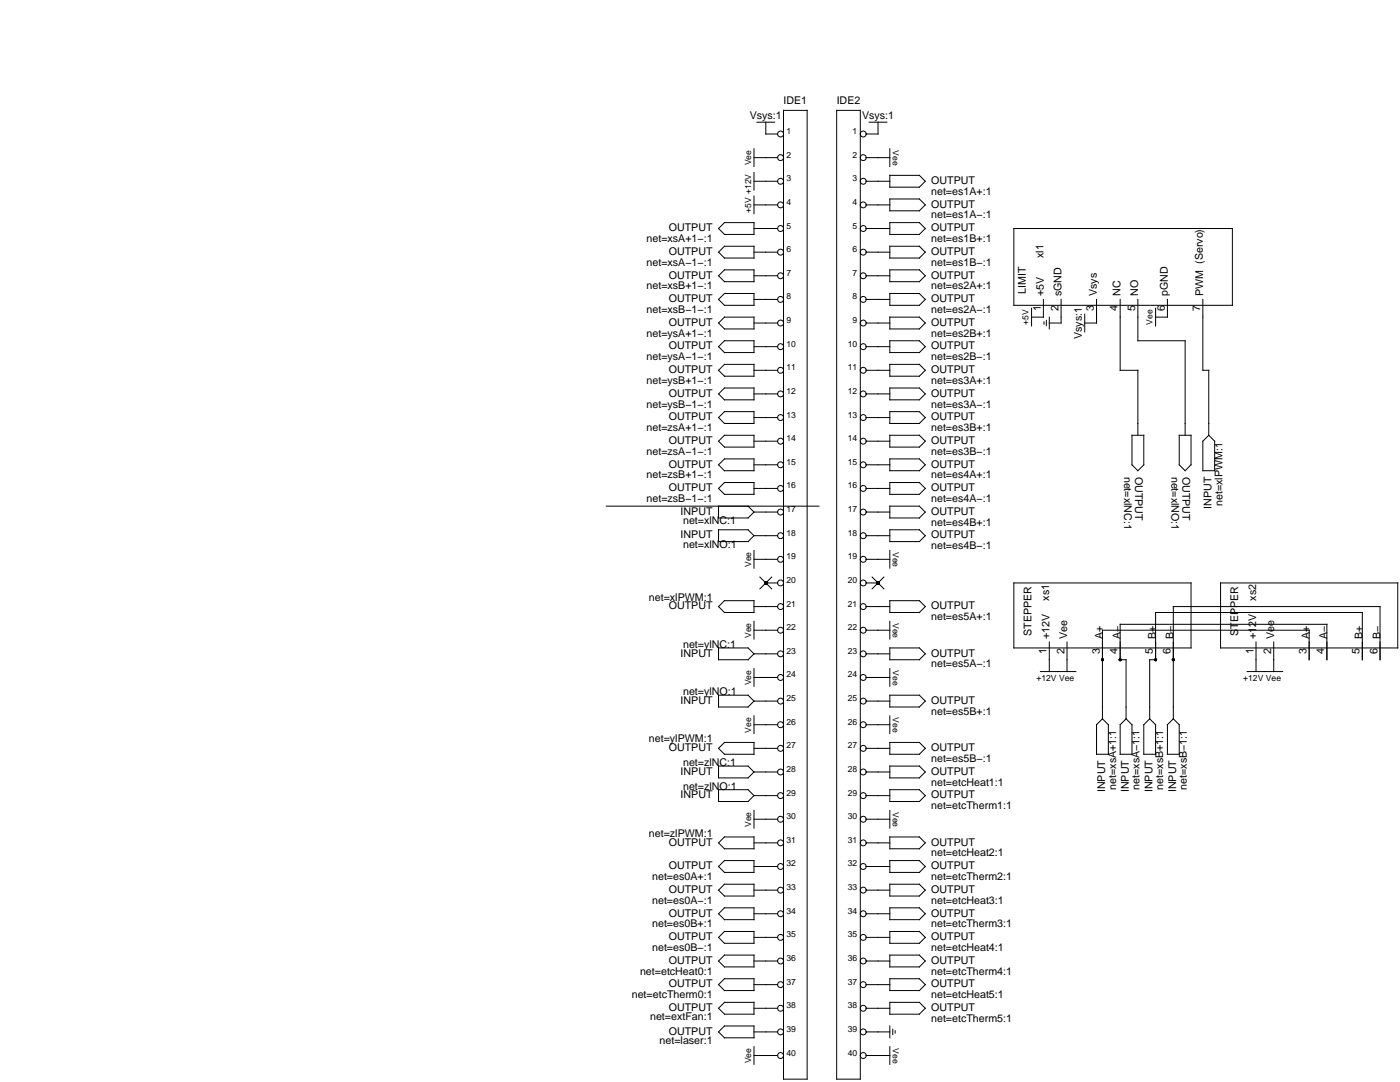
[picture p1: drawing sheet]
<svg xmlns="http://www.w3.org/2000/svg" width="279mm" height="216mm" viewBox="0 0 279 216" stroke-linecap="round" stroke-linejoin="round" font-family="sans-serif">
<g fill="none" stroke="#000" stroke-width=".2">
<path d="M150.5 31.5h4.7M150.5 36.2h4.7M150.5 29.7v3.5M150.5 34.4v3.5M150.5 39.1v3.6M151.1 24.4h3.5M152.8 24.4v2.3h2.4M156.4 22h4.7v193.3h-4.7zM167 22h4.7v193.3h-4.7zM172.9 31.5h4.7M172.9 36.2h4.7M173.5 24.4h3.5"/>
<path d="M175.2 24.4v2.3h-2.3M177.6 29.7v3.5M177.6 35h5.9l1.2 1.2-1.2 1.1h-5.9zM177.6 39.7h5.9l1.2 1.2-1.2 1.2h-5.9zM143.4 50.3l1.2-1.2h5.9v2.4h-5.9zM144.6 58.6h5.9v2.3h-5.9l-1.2-1.2zM144.6 44.4h5.9v2.4h-5.9l-1.2-1.2zM144.6 53.8h5.9v2.4h-5.9l-1.2-1.2zM150.5 45.6h4.7M150.5 40.9h4.7M150.5 50.3h4.7M150.5 55h4.7"/>
<path d="M150.5 59.7h4.7M172.9 45.6h4.7M172.9 40.9h4.7M172.9 50.3h4.7M172.9 55h4.7M172.9 59.7h4.7M177.6 58.6h5.9l1.2 1.1-1.2 1.2h-5.9zM177.6 44.4h5.9l1.2 1.2-1.2 1.2h-5.9zM177.6 49.1h5.9l1.2 1.2-1.2 1.2h-5.9zM177.6 53.8h5.9l1.2 1.2-1.2 1.2h-5.9zM202.3 45.6h43.6v15.3h-43.6zM208.2 59.7v3.6h-2.3"/>
<path d="M211.8 59.7v4.8h-2.4M218.8 59.7v4.8h-2.3M223.6 59.7v14.2h3.5v13M227.1 59.7v8.3h9.4v18.9M233 59.7v3.6h-2.4M240.1 59.7v14.2h1.1v13M143.4 73.9l1.2-1.2h5.9v2.4h-5.9zM144.6 63.3h5.9v2.3h-5.9l-1.2-1.1zM144.6 68h5.9v2.4h-5.9l-1.2-1.2zM144.6 77.4h5.9v2.4h-5.9l-1.2-1.2zM150.5 64.5h4.7M150.5 73.9h4.7"/>
<path d="M150.5 69.2h4.7M150.5 78.6h4.7M172.9 64.5h4.7M172.9 73.9h4.7M172.9 69.2h4.7M172.9 78.6h4.7M177.6 63.3h5.9l1.2 1.2-1.2 1.1h-5.9zM177.6 68h5.9l1.2 1.2-1.2 1.2h-5.9zM177.6 77.4h5.9l1.2 1.2-1.2 1.2h-5.9zM177.6 72.7h5.9l1.2 1.2-1.2 1.2h-5.9zM205.9 61.5v3.5M208.3 64.2v.5"/>
<path d="M208.8 63.9v1.1M209.4 63.3v2.3M216.5 62.7v3.5M230.6 61.5v3.5M143.4 83.3l1.2-1.2h5.9v2.4h-5.9zM144.6 86.9h5.9v2.3h-5.9l-1.2-1.2zM144.6 91.6h5.9v2.3h-5.9l-1.2-1.2zM144.6 96.3h5.9v2.3h-5.9l-1.2-1.1zM150.5 83.3h4.7M150.5 88h4.7M150.5 92.7h4.7M150.5 97.5h4.7"/>
<path d="M172.9 83.3h4.7M172.9 88h4.7M172.9 92.7h4.7M172.9 97.5h4.7M177.6 86.9h5.9l1.2 1.1-1.2 1.2h-5.9zM177.6 91.6h5.9l1.2 1.1-1.2 1.2h-5.9zM177.6 82.1h5.9l1.2 1.2-1.2 1.2h-5.9zM177.6 96.3h5.9l1.2 1.2-1.2 1.1h-5.9zM225.9 86.9h2.4v5.8l-1.2 1.2-1.2-1.2zM235.3 86.9h2.4v5.8l-1.2 1.2-1.2-1.2zM241.2 86.9l1.2 1.1v5.9h-2.3v-5.9zM121 101h42.4"/>
<path d="M143.4 101v2.4h5.9l1.2-1.2M143.4 105.7h5.9l1.2 1.2-1.2 1.2h-5.9zM149.3 101l1.2 1.2M150.5 102.2h4.7M150.5 106.9h4.7M150.5 111.6h4.7M150.5 109.8v3.6M151.7 115.1l2.3 2.4M152.8 116.3h2.4M154 115.1l-2.3 2.4M172.9 116.3h2.3M172.9 102.2h4.7"/>
<path d="M172.9 106.9h4.7M172.9 111.6h4.7M174 115.1l2.4 2.4M176.4 115.1l-2.4 2.4M177.6 119.9h5.9l1.2 1.1-1.2 1.2h-5.9zM177.6 105.7h5.9l1.2 1.2-1.2 1.2h-5.9zM177.6 101h5.9l1.2 1.2-1.2 1.2h-5.9zM177.6 109.8v3.6M202.3 116.3h35.4v13h-35.4zM243.6 116.3h35.4v13h-35.4zM143.4 129.3h5.9l1.2 1.2-1.2 1.1h-5.9zM143.4 121l1.2-1.1h5.9v2.3h-5.9z"/>
<path d="M143.4 138.7h5.9l1.2 1.2-1.2 1.2h-5.9zM150.5 125.8h4.7M150.5 121h4.7M150.5 130.5h4.7M150.5 135.2h4.7M150.5 139.9h4.7M150.5 124v3.5M150.5 133.4v3.5M172.9 125.8h4.7M172.9 121h4.7M172.9 130.5h4.7M172.9 135.2h4.7"/>
<path d="M172.9 139.9h4.7M177.6 129.3h5.9l1.2 1.2-1.2 1.1h-5.9zM177.6 138.7h5.9l1.2 1.2-1.2 1.2h-5.9zM177.6 124v3.5M177.6 133.4v3.5M207.6 134h7.1M209.4 128.1v5.9M212.9 128.1v5.9M248.9 134h7.1M250.7 128.1v5.9M254.2 128.1v5.9M261.3 131.6v-5.8h-41.3v17.6"/>
<path d="M264.8 131.6v-7h-41.2v7h1.1v11.8M271.9 131.6v-9.4h-41.3v9.4h-1.2v11.8M275.4 131.6v-10.6h-41.2v22.4M143.4 149.3l1.2-1.2h5.9v2.4h-5.9zM143.4 152.9h5.9l1.2 1.1-1.2 1.2h-5.9zM143.4 157.6h5.9l1.2 1.2-1.2 1.1h-5.9zM150.5 144.6h4.7M150.5 149.3h4.7M150.5 154h4.7M150.5 158.8h4.7M150.5 142.8v3.6M172.9 144.6h4.7"/>
<path d="M172.9 149.3h4.7M172.9 154h4.7M172.9 158.8h4.7M177.6 148.1h5.9l1.2 1.2-1.2 1.2h-5.9zM177.6 157.6h5.9l1.2 1.2-1.2 1.1h-5.9zM177.6 152.9h5.9l1.2 1.1-1.2 1.2h-5.9zM177.6 142.8v3.6M220 143.4l1.2 1.2v5.9h-2.4v-5.9zM224.7 143.4l1.2 1.2v5.9h-2.3v-5.9zM229.4 143.4l1.2 1.2v5.9h-2.3v-5.9zM234.2 143.4l1.1 1.2v5.9h-2.3v-5.9zM143.4 172.9l1.2-1.2h5.9v2.4h-5.9z"/>
<path d="M144.6 167h5.9v2.4h-5.9l-1.2-1.2zM144.6 176.4h5.9v2.4h-5.9l-1.2-1.2zM150.5 163.5h4.7M150.5 168.2h4.7M150.5 172.9h4.7M150.5 177.6h4.7M150.5 161.7v3.5M172.9 163.5h4.7M172.9 168.2h4.7M172.9 172.9h4.7M172.9 177.6h4.7M177.6 167h5.9l1.2 1.2-1.2 1.2h-5.9z"/>
<path d="M177.6 161.7v3.5M177.6 171.7h5.9l1.2 1.2-1.2 1.2h-5.9zM177.6 176.4h5.9l1.2 1.2-1.2 1.2h-5.9zM144.6 181.2h5.9v2.3h-5.9l-1.2-1.2zM144.6 185.9h5.9v2.3h-5.9l-1.2-1.2zM144.6 190.6h5.9v2.3h-5.9l-1.2-1.1zM144.6 195.3h5.9v2.4h-5.9l-1.2-1.2zM150.5 182.3h4.7M150.5 187h4.7M150.5 191.8h4.7M150.5 196.5h4.7M172.9 182.3h4.7"/>
<path d="M172.9 187h4.7M172.9 191.8h4.7M172.9 196.5h4.7M177.6 181.2h5.9l1.2 1.1-1.2 1.2h-5.9zM177.6 185.9h5.9l1.2 1.1-1.2 1.2h-5.9zM177.6 190.6h5.9l1.2 1.2-1.2 1.1h-5.9zM177.6 195.3h5.9l1.2 1.2-1.2 1.2h-5.9zM143.4 205.9l1.2-1.2h5.9v2.4h-5.9zM144.6 200h5.9v2.4h-5.9l-1.2-1.2zM150.5 201.2h4.7M150.5 205.9h4.7M150.5 210.6h4.7"/>
<path d="M150.5 208.9v3.5M172.9 201.2h4.7M172.9 205.9h4.7M172.9 210.6h4.7M177.6 200h5.9l1.2 1.2-1.2 1.2h-5.9zM177.6 204.7v2.4M177.6 208.9v3.5M178.2 205.4v1M178.6 205.7v.4"/>
<circle cx="155.8" cy="31.5" r=".59"/>
<circle cx="155.8" cy="36.2" r=".59"/>
<circle cx="155.8" cy="26.7" r=".59"/>
<circle cx="172.3" cy="31.5" r=".59"/>
<circle cx="172.3" cy="36.2" r=".59"/>
<circle cx="172.3" cy="26.7" r=".59"/>
<circle cx="155.8" cy="40.9" r=".59"/>
<circle cx="155.8" cy="45.6" r=".59"/>
<circle cx="155.8" cy="50.3" r=".59"/>
<circle cx="155.8" cy="55" r=".59"/>
<circle cx="155.8" cy="59.7" r=".59"/>
<circle cx="172.3" cy="40.9" r=".59"/>
<circle cx="172.3" cy="45.6" r=".59"/>
<circle cx="172.3" cy="50.3" r=".59"/>
<circle cx="172.3" cy="55" r=".59"/>
<circle cx="172.3" cy="59.7" r=".59"/>
<circle cx="155.8" cy="78.6" r=".59"/>
<circle cx="155.8" cy="73.9" r=".59"/>
<circle cx="155.8" cy="64.5" r=".59"/>
<circle cx="155.8" cy="69.2" r=".59"/>
<circle cx="172.3" cy="78.6" r=".59"/>
<circle cx="172.3" cy="73.9" r=".59"/>
<circle cx="172.3" cy="69.2" r=".59"/>
<circle cx="172.3" cy="64.5" r=".59"/>
<circle cx="155.8" cy="88" r=".59"/>
<circle cx="155.8" cy="97.5" r=".59"/>
<circle cx="155.8" cy="92.7" r=".59"/>
<circle cx="155.8" cy="83.3" r=".59"/>
<circle cx="172.3" cy="88" r=".59"/>
<circle cx="172.3" cy="92.7" r=".59"/>
<circle cx="172.3" cy="97.5" r=".59"/>
<circle cx="172.3" cy="83.3" r=".59"/>
<circle cx="155.8" cy="116.3" r=".59"/>
<circle cx="155.8" cy="102.2" r=".59"/>
<circle cx="155.8" cy="111.6" r=".59"/>
<circle cx="155.8" cy="106.9" r=".59"/>
<circle cx="172.3" cy="116.3" r=".59"/>
<circle cx="172.3" cy="102.2" r=".59"/>
<circle cx="172.3" cy="111.6" r=".59"/>
<circle cx="172.3" cy="106.9" r=".59"/>
<circle cx="155.8" cy="121" r=".59"/>
<circle cx="155.8" cy="139.9" r=".59"/>
<circle cx="155.8" cy="130.5" r=".59"/>
<circle cx="155.8" cy="125.8" r=".59"/>
<circle cx="155.8" cy="135.2" r=".59"/>
<circle cx="172.3" cy="121" r=".59"/>
<circle cx="172.3" cy="130.5" r=".59"/>
<circle cx="172.3" cy="139.9" r=".59"/>
<circle cx="172.3" cy="125.8" r=".59"/>
<circle cx="172.3" cy="135.2" r=".59"/>
<circle cx="155.8" cy="144.6" r=".59"/>
<circle cx="155.8" cy="149.3" r=".59"/>
<circle cx="155.8" cy="154" r=".59"/>
<circle cx="155.8" cy="158.8" r=".59"/>
<circle cx="172.3" cy="144.6" r=".59"/>
<circle cx="172.3" cy="149.3" r=".59"/>
<circle cx="172.3" cy="158.8" r=".59"/>
<circle cx="172.3" cy="154" r=".59"/>
<circle cx="155.8" cy="177.6" r=".59"/>
<circle cx="155.8" cy="168.2" r=".59"/>
<circle cx="155.8" cy="172.9" r=".59"/>
<circle cx="155.8" cy="163.5" r=".59"/>
<circle cx="172.3" cy="177.6" r=".59"/>
<circle cx="172.3" cy="172.9" r=".59"/>
<circle cx="172.3" cy="168.2" r=".59"/>
<circle cx="172.3" cy="163.5" r=".59"/>
<circle cx="155.8" cy="187" r=".59"/>
<circle cx="155.8" cy="182.3" r=".59"/>
<circle cx="155.8" cy="191.8" r=".59"/>
<circle cx="155.8" cy="196.5" r=".59"/>
<circle cx="172.3" cy="187" r=".59"/>
<circle cx="172.3" cy="182.3" r=".59"/>
<circle cx="172.3" cy="191.8" r=".59"/>
<circle cx="172.3" cy="196.5" r=".59"/>
<circle cx="155.8" cy="210.6" r=".59"/>
<circle cx="155.8" cy="201.2" r=".59"/>
<circle cx="155.8" cy="205.9" r=".59"/>
<circle cx="172.3" cy="210.6" r=".59"/>
<circle cx="172.3" cy="201.2" r=".59"/>
<circle cx="172.3" cy="205.9" r=".59"/>
</g>
<g fill="#000">
<path d="M152.5 116h.7v.7h-.7zM174.9 116h.7v.7h-.7z"/>
<circle cx="220" cy="131.6" r=".29"/>
<circle cx="223.6" cy="131.6" r=".29"/>
<circle cx="230.6" cy="131.6" r=".29"/>
<circle cx="234.2" cy="131.6" r=".29"/>
</g>
<g font-size="2.1">
<text x="149.6" y="23.8">Vsys:1</text>
<text x="156.4" y="20.8">IDE1</text>
<text x="167" y="20.8">IDE2</text>
<text x="172" y="23.8">Vsys:1</text>
<text x="185.8" y="41.4">OUTPUT</text>
<text x="185.8" y="38.9">net=es1A+:1</text>
<text x="185.8" y="36.7">OUTPUT</text>
<text x="133.5" y="46.2">OUTPUT</text>
<text x="185.8" y="46.2">OUTPUT</text>
<text x="185.8" y="43.6">net=es1A−:1</text>
<text x="129" y="48.3">net=xsA+1−:1</text>
<text x="129" y="53">net=xsA−1−:1</text>
<text x="133.5" y="50.9">OUTPUT</text>
<text x="185.8" y="53">net=es1B−:1</text>
<text x="185.8" y="50.9">OUTPUT</text>
<text x="185.8" y="48.3">net=es1B+:1</text>
<text x="208.2" y="51.5" transform="rotate(-90 208.2 51.5)">xl1</text>
<text x="129" y="57.7">net=xsB+1−:1</text>
<text x="133.5" y="55.6">OUTPUT</text>
<text x="185.8" y="57.7">net=es2A+:1</text>
<text x="185.8" y="55.6">OUTPUT</text>
<text x="204.7" y="58.6" transform="rotate(-90 204.7 58.6)">LIMIT</text>
<text x="208.3" y="59.1" transform="rotate(-90 208.3 59.1)">+5V</text>
<text x="211.8" y="59.1" transform="rotate(-90 211.8 59.1)">sGND</text>
<text x="218.9" y="59.1" transform="rotate(-90 218.9 59.1)">Vsys</text>
<text x="223.6" y="59.1" transform="rotate(-90 223.6 59.1)">NC</text>
<text x="227.1" y="59.1" transform="rotate(-90 227.1 59.1)">NO</text>
<text x="233" y="59.1" transform="rotate(-90 233 59.1)">pGND</text>
<text x="240.1" y="59.1" transform="rotate(-90 240.1 59.1)">PWM (Servo)</text>
<text x="129" y="62.5">net=xsB−1−:1</text>
<text x="133.5" y="60.3">OUTPUT</text>
<text x="133.5" y="65">OUTPUT</text>
<text x="185.8" y="65">OUTPUT</text>
<text x="185.8" y="62.5">net=es2A−:1</text>
<text x="185.8" y="60.3">OUTPUT</text>
<text x="207.7" y="62" transform="rotate(-90 207.7 62)">1</text>
<text x="211.2" y="62" transform="rotate(-90 211.2 62)">2</text>
<text x="218.3" y="62" transform="rotate(-90 218.3 62)">3</text>
<text x="223" y="62" transform="rotate(-90 223 62)">4</text>
<text x="226.6" y="62" transform="rotate(-90 226.6 62)">5</text>
<text x="232.5" y="62" transform="rotate(-90 232.5 62)">6</text>
<text x="239.5" y="62" transform="rotate(-90 239.5 62)">7</text>
<text x="129" y="67.2">net=ysA+1−:1</text>
<text x="129" y="71.9">net=ysA−1−:1</text>
<text x="133.5" y="69.7">OUTPUT</text>
<text x="185.8" y="71.9">net=es2B−:1</text>
<text x="185.8" y="69.7">OUTPUT</text>
<text x="185.8" y="67.2">net=es2B+:1</text>
<text x="215.9" y="67.7" transform="rotate(-90 215.9 67.7)">Vsys:1</text>
<text x="129" y="76.6">net=ysB+1−:1</text>
<text x="133.5" y="74.4">OUTPUT</text>
<text x="185.8" y="76.6">net=es3A+:1</text>
<text x="185.8" y="74.4">OUTPUT</text>
<text x="129" y="81.3">net=ysB−1−:1</text>
<text x="133.5" y="79.2">OUTPUT</text>
<text x="133.5" y="83.9">OUTPUT</text>
<text x="185.8" y="83.9">OUTPUT</text>
<text x="185.8" y="81.3">net=es3A−:1</text>
<text x="185.8" y="79.2">OUTPUT</text>
<text x="129" y="86">net=zsA+1−:1</text>
<text x="133.5" y="88.6">OUTPUT</text>
<text x="185.8" y="88.6">OUTPUT</text>
<text x="185.8" y="86">net=es3B+:1</text>
<text x="129" y="90.7">net=zsA−1−:1</text>
<text x="129" y="95.5">net=zsB+1−:1</text>
<text x="133.5" y="93.3">OUTPUT</text>
<text x="185.8" y="95.5">net=es4A+:1</text>
<text x="185.8" y="93.3">OUTPUT</text>
<text x="185.8" y="90.7">net=es3B−:1</text>
<text x="224.4" y="95.1" transform="rotate(90 224.4 95.1)">net=xlNC:1</text>
<text x="226.5" y="95.1" transform="rotate(90 226.5 95.1)">OUTPUT</text>
<text x="233.8" y="95.1" transform="rotate(90 233.8 95.1)">net=xlNO:1</text>
<text x="236" y="95.1" transform="rotate(90 236 95.1)">OUTPUT</text>
<text x="129" y="100.2">net=zsB−1−:1</text>
<text x="133.5" y="98">OUTPUT</text>
<text x="185.8" y="100.2">net=es4A−:1</text>
<text x="185.8" y="98">OUTPUT</text>
<text x="241.8" y="101.5" transform="rotate(-90 241.8 101.5)">INPUT</text>
<text x="243.9" y="101" transform="rotate(-90 243.9 101)">net=xlPWM:1</text>
<text x="135.8" y="107.4">INPUT</text>
<text x="135.8" y="102.7">INPUT</text>
<text x="136.3" y="104.5">net=xlNC:1</text>
<text x="185.8" y="107.4">OUTPUT</text>
<text x="185.8" y="104.9">net=es4B+:1</text>
<text x="185.8" y="102.7">OUTPUT</text>
<text x="136.3" y="109.2">net=xlNO:1</text>
<text x="185.8" y="109.6">net=es4B−:1</text>
<text x="129.5" y="119.9">net=xlPWM:1</text>
<text x="209.4" y="119.9" transform="rotate(-90 209.4 119.9)">xs1</text>
<text x="250.7" y="119.9" transform="rotate(-90 250.7 119.9)">xs2</text>
<text x="133.5" y="121.6">OUTPUT</text>
<text x="185.8" y="123.7">net=es5A+:1</text>
<text x="185.8" y="121.6">OUTPUT</text>
<text x="135.8" y="131">INPUT</text>
<text x="136.3" y="129.3">net=ylNC:1</text>
<text x="185.8" y="131">OUTPUT</text>
<text x="205.9" y="126.9" transform="rotate(-90 205.9 126.9)">STEPPER</text>
<text x="208.9" y="130.4" transform="rotate(-90 208.9 130.4)">1</text>
<text x="209.5" y="127.5" transform="rotate(-90 209.5 127.5)">+12V</text>
<text x="212.4" y="130.4" transform="rotate(-90 212.4 130.4)">2</text>
<text x="213" y="127.5" transform="rotate(-90 213 127.5)">Vee</text>
<text x="219.5" y="130.4" transform="rotate(-90 219.5 130.4)">3</text>
<text x="220.1" y="127.5" transform="rotate(-90 220.1 127.5)">A+</text>
<text x="223" y="130.4" transform="rotate(-90 223 130.4)">4</text>
<text x="223.6" y="127.5" transform="rotate(-90 223.6 127.5)">A−</text>
<text x="230.1" y="130.4" transform="rotate(-90 230.1 130.4)">5</text>
<text x="230.7" y="127.5" transform="rotate(-90 230.7 127.5)">B+</text>
<text x="233.6" y="130.4" transform="rotate(-90 233.6 130.4)">6</text>
<text x="234.2" y="127.5" transform="rotate(-90 234.2 127.5)">B−</text>
<text x="247.1" y="126.9" transform="rotate(-90 247.1 126.9)">STEPPER</text>
<text x="250.1" y="130.4" transform="rotate(-90 250.1 130.4)">1</text>
<text x="250.7" y="127.5" transform="rotate(-90 250.7 127.5)">+12V</text>
<text x="253.7" y="130.4" transform="rotate(-90 253.7 130.4)">2</text>
<text x="254.3" y="127.5" transform="rotate(-90 254.3 127.5)">Vee</text>
<text x="260.7" y="130.4" transform="rotate(-90 260.7 130.4)">3</text>
<text x="261.3" y="127.5" transform="rotate(-90 261.3 127.5)">A+</text>
<text x="264.3" y="130.4" transform="rotate(-90 264.3 130.4)">4</text>
<text x="264.9" y="127.5" transform="rotate(-90 264.9 127.5)">A−</text>
<text x="271.4" y="130.4" transform="rotate(-90 271.4 130.4)">5</text>
<text x="271.9" y="127.5" transform="rotate(-90 271.9 127.5)">B+</text>
<text x="274.9" y="130.4" transform="rotate(-90 274.9 130.4)">6</text>
<text x="275.5" y="127.5" transform="rotate(-90 275.5 127.5)">B−</text>
<text x="185.8" y="133.2">net=es5A−:1</text>
<text x="135.8" y="140.4">INPUT</text>
<text x="136.3" y="138.7">net=ylNO:1</text>
<text x="185.8" y="142.6">net=es5B+:1</text>
<text x="185.8" y="140.5">OUTPUT</text>
<text x="129.5" y="148.1">net=ylPWM:1</text>
<text x="133.5" y="149.9">OUTPUT</text>
<text x="185.8" y="149.9">OUTPUT</text>
<text x="135.8" y="154.6">INPUT</text>
<text x="136.3" y="152.9">net=zlNC:1</text>
<text x="185.8" y="152">net=es5B−:1</text>
<text x="185.8" y="154.6">OUTPUT</text>
<text x="135.8" y="159.3">INPUT</text>
<text x="136.3" y="157.6">net=zlNO:1</text>
<text x="185.8" y="161.5">net=etcTherm1:1</text>
<text x="185.8" y="159.3">OUTPUT</text>
<text x="185.8" y="156.8">net=etcHeat1:1</text>
<text x="220.6" y="158.1" transform="rotate(-90 220.6 158.1)">INPUT</text>
<text x="222.7" y="157.6" transform="rotate(-90 222.7 157.6)">net=xsA+1:1</text>
<text x="225.3" y="158.1" transform="rotate(-90 225.3 158.1)">INPUT</text>
<text x="227.4" y="157.6" transform="rotate(-90 227.4 157.6)">net=xsA−1:1</text>
<text x="230" y="158.1" transform="rotate(-90 230 158.1)">INPUT</text>
<text x="232.2" y="157.6" transform="rotate(-90 232.2 157.6)">net=xsB+1:1</text>
<text x="234.7" y="158.1" transform="rotate(-90 234.7 158.1)">INPUT</text>
<text x="236.9" y="157.6" transform="rotate(-90 236.9 157.6)">net=xsB−1:1</text>
<text x="129.5" y="167">net=zlPWM:1</text>
<text x="133.5" y="173.5">OUTPUT</text>
<text x="133.5" y="168.7">OUTPUT</text>
<text x="185.8" y="173.5">OUTPUT</text>
<text x="185.8" y="170.9">net=etcHeat2:1</text>
<text x="185.8" y="168.7">OUTPUT</text>
<text x="130.2" y="175.6">net=es0A+:1</text>
<text x="133.5" y="178.2">OUTPUT</text>
<text x="185.8" y="178.2">OUTPUT</text>
<text x="185.8" y="175.6">net=etcTherm2:1</text>
<text x="130.2" y="180.3">net=es0A−:1</text>
<text x="130.2" y="185">net=es0B+:1</text>
<text x="133.5" y="182.9">OUTPUT</text>
<text x="185.8" y="185">net=etcTherm3:1</text>
<text x="185.8" y="182.9">OUTPUT</text>
<text x="185.8" y="180.3">net=etcHeat3:1</text>
<text x="130.2" y="189.8">net=es0B−:1</text>
<text x="133.5" y="187.6">OUTPUT</text>
<text x="185.8" y="189.8">net=etcHeat4:1</text>
<text x="185.8" y="187.6">OUTPUT</text>
<text x="127.7" y="194.5">net=etcHeat0:1</text>
<text x="133.5" y="192.3">OUTPUT</text>
<text x="133.5" y="197">OUTPUT</text>
<text x="185.8" y="197">OUTPUT</text>
<text x="185.8" y="194.5">net=etcTherm4:1</text>
<text x="185.8" y="192.3">OUTPUT</text>
<text x="126.1" y="199.2">net=etcTherm0:1</text>
<text x="129.7" y="203.5">net=extFan:1</text>
<text x="133.5" y="201.7">OUTPUT</text>
<text x="185.8" y="203.9">net=etcTherm5:1</text>
<text x="185.8" y="201.7">OUTPUT</text>
<text x="185.8" y="199.2">net=etcHeat5:1</text>
<text x="131.6" y="208.3">net=laser:1</text>
<text x="133.5" y="206.5">OUTPUT</text>
</g>
<g font-size="1.7">
<text x="157" y="26.7">1</text>
<text x="170.2" y="26.7">1</text>
<text x="178.2" y="30" transform="rotate(90 178.2 30)">Vee</text>
<text x="149.9" y="33" transform="rotate(-90 149.9 33)">Vee</text>
<text x="157" y="31.5">2</text>
<text x="170.2" y="31.5">2</text>
<text x="157" y="36.2">3</text>
<text x="157" y="40.9">4</text>
<text x="170.2" y="36.2">3</text>
<text x="170.2" y="40.9">4</text>
<text x="149.9" y="42.5" transform="rotate(-90 149.9 42.5)">+5V +12V</text>
<text x="157" y="45.6">5</text>
<text x="170.2" y="45.6">5</text>
<text x="157" y="50.3">6</text>
<text x="170.2" y="50.3">6</text>
<text x="157" y="55">7</text>
<text x="157" y="59.7">8</text>
<text x="170.2" y="55">7</text>
<text x="170.2" y="59.7">8</text>
<text x="157" y="64.5">9</text>
<text x="170.2" y="64.5">9</text>
<text x="205.3" y="64.8" transform="rotate(-90 205.3 64.8)">+5V</text>
<text x="230" y="64.8" transform="rotate(-90 230 64.8)">Vee</text>
<text x="157" y="69.2">10</text>
<text x="169.2" y="69.2">10</text>
<text x="157" y="73.9">11</text>
<text x="169.2" y="73.9">11</text>
<text x="157" y="78.6">12</text>
<text x="157" y="83.3">13</text>
<text x="169.2" y="78.6">12</text>
<text x="169.2" y="83.3">13</text>
<text x="157" y="88">14</text>
<text x="169.2" y="88">14</text>
<text x="157" y="92.7">15</text>
<text x="169.2" y="92.7">15</text>
<text x="157" y="97.5">16</text>
<text x="169.2" y="97.5">16</text>
<text x="157" y="102.2">17</text>
<text x="157" y="106.9">18</text>
<text x="169.2" y="102.2">17</text>
<text x="169.2" y="106.9">18</text>
<text x="149.9" y="113.2" transform="rotate(-90 149.9 113.2)">Vee</text>
<text x="157" y="111.6">19</text>
<text x="169.2" y="111.6">19</text>
<text x="178.2" y="110.1" transform="rotate(90 178.2 110.1)">Vee</text>
<text x="157" y="116.3">20</text>
<text x="169.2" y="116.3">20</text>
<text x="157" y="121">21</text>
<text x="157" y="125.8">22</text>
<text x="169.2" y="121">21</text>
<text x="169.2" y="125.8">22</text>
<text x="178.2" y="124.3" transform="rotate(90 178.2 124.3)">Vee</text>
<text x="149.9" y="127.3" transform="rotate(-90 149.9 127.3)">Vee</text>
<text x="157" y="130.5">23</text>
<text x="169.2" y="130.5">23</text>
<text x="149.9" y="136.7" transform="rotate(-90 149.9 136.7)">Vee</text>
<text x="157" y="135.2">24</text>
<text x="169.2" y="135.2">24</text>
<text x="178.2" y="133.7" transform="rotate(90 178.2 133.7)">Vee</text>
<text x="206.9" y="135.8">+12V Vee</text>
<text x="248.1" y="135.8">+12V Vee</text>
<text x="157" y="139.9">25</text>
<text x="169.2" y="139.9">25</text>
<text x="178.2" y="143.1" transform="rotate(90 178.2 143.1)">Vee</text>
<text x="149.9" y="146.2" transform="rotate(-90 149.9 146.2)">Vee</text>
<text x="157" y="144.6">26</text>
<text x="157" y="149.3">27</text>
<text x="169.2" y="144.6">26</text>
<text x="169.2" y="149.3">27</text>
<text x="157" y="154">28</text>
<text x="169.2" y="154">28</text>
<text x="157" y="158.8">29</text>
<text x="169.2" y="158.8">29</text>
<text x="178.2" y="162" transform="rotate(90 178.2 162)">Vee</text>
<text x="149.9" y="165" transform="rotate(-90 149.9 165)">Vee</text>
<text x="157" y="163.5">30</text>
<text x="169.2" y="163.5">30</text>
<text x="157" y="168.2">31</text>
<text x="157" y="172.9">32</text>
<text x="169.2" y="168.2">31</text>
<text x="169.2" y="172.9">32</text>
<text x="157" y="177.6">33</text>
<text x="169.2" y="177.6">33</text>
<text x="157" y="182.3">34</text>
<text x="169.2" y="182.3">34</text>
<text x="157" y="187">35</text>
<text x="157" y="191.8">36</text>
<text x="169.2" y="187">35</text>
<text x="169.2" y="191.8">36</text>
<text x="157" y="196.5">37</text>
<text x="169.2" y="196.5">37</text>
<text x="157" y="201.2">38</text>
<text x="169.2" y="201.2">38</text>
<text x="157" y="205.9">39</text>
<text x="169.2" y="205.9">39</text>
<text x="178.2" y="209.1" transform="rotate(90 178.2 209.1)">Vee</text>
<text x="149.9" y="212.2" transform="rotate(-90 149.9 212.2)">Vee</text>
<text x="157" y="210.6">40</text>
<text x="169.2" y="210.6">40</text>
</g>
</svg>
